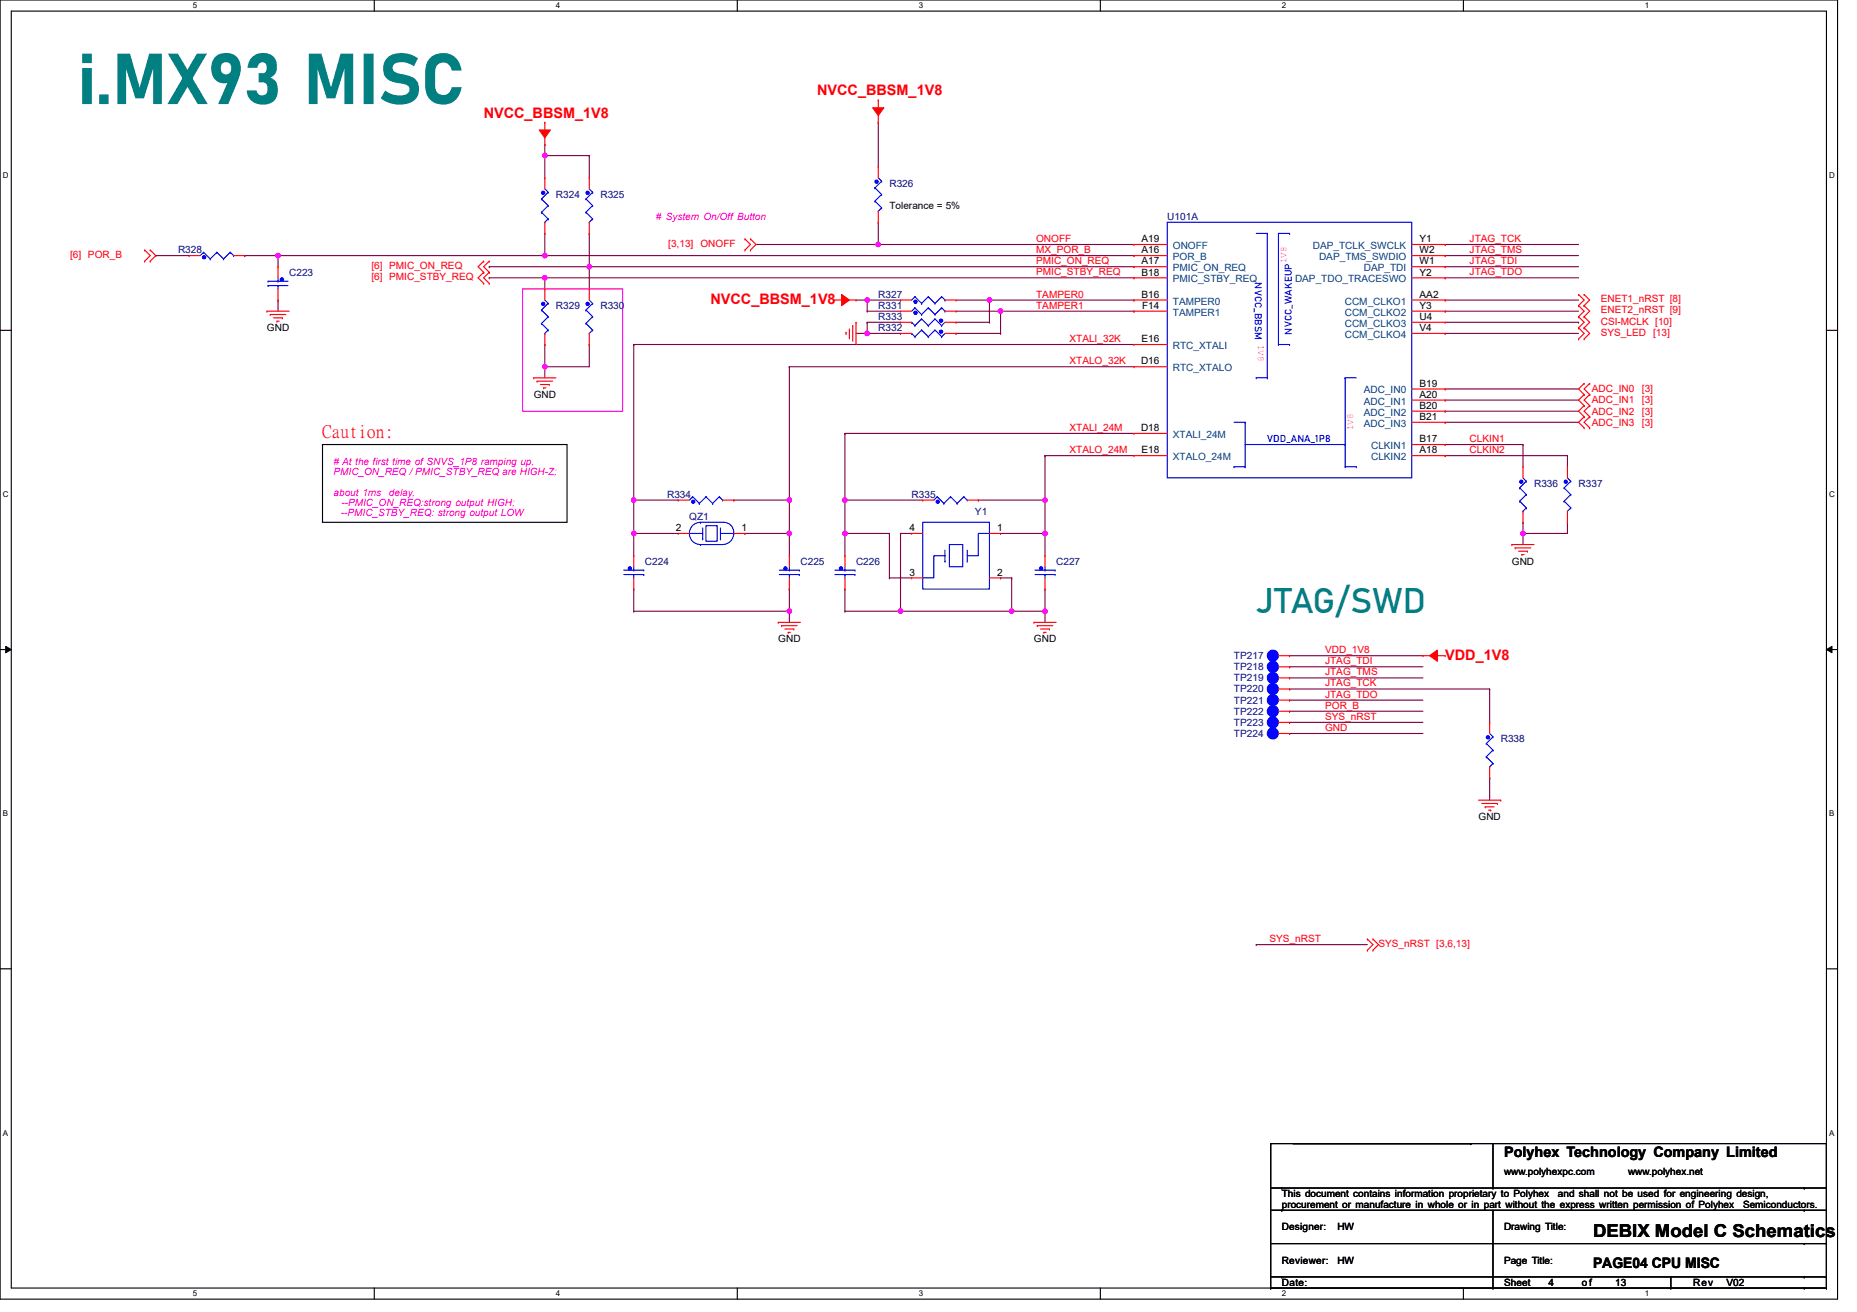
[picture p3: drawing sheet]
<svg xmlns="http://www.w3.org/2000/svg" width="297mm" height="210mm" viewBox="0 0 297 210" stroke-linecap="round" stroke-linejoin="round" font-family="sans-serif">
<path d="M0 0h293.9v207.8h-293.9zM1.8 1.8h290.4v204.3h-290.4z" fill="none" stroke="#000" stroke-width=".18"/>
<g fill="#fff">
<path d="M30.8 .2h.7v1.4h-.7z"/>
<path d="M30.8 206.2h.7v1.5h-.7z"/>
</g>
<path d="M59.9 0v1.8M59.9 206.1v1.7" fill="none" stroke="#000" stroke-width=".18"/>
<g fill="#fff">
<path d="M88.9 .2h.7v1.4h-.7z"/>
<path d="M88.9 206.2h.7v1.5h-.7z"/>
</g>
<path d="M117.9 0v1.8M117.9 206.1v1.7" fill="none" stroke="#000" stroke-width=".18"/>
<g fill="#fff">
<path d="M147 .2h.7v1.4h-.7z"/>
<path d="M147 206.2h.7v1.5h-.7z"/>
</g>
<path d="M176 0v1.8M176 206.1v1.7" fill="none" stroke="#000" stroke-width=".18"/>
<g fill="#fff">
<path d="M205 .2h.8v1.4h-.8z"/>
<path d="M205 206.2h.8v1.5h-.8z"/>
</g>
<path d="M234.1 0v1.8M234.1 206.1v1.7" fill="none" stroke="#000" stroke-width=".18"/>
<g fill="#fff">
<path d="M263.1 .2h.7v1.4h-.7z"/>
<path d="M263.1 206.2h.7v1.5h-.7z"/>
<path d="M.5 27.3h.9v1.4h-.9z"/>
<path d="M292.6 27.3h.9v1.4h-.9z"/>
<path d="M.5 78.4h.9v1.4h-.9z"/>
<path d="M292.6 78.4h.9v1.4h-.9z"/>
</g>
<path d="M0 52.9h1.8M292.2 52.9h1.7" fill="none" stroke="#000" stroke-width=".18"/>
<g fill="#fff">
<path d="M.5 129.5h.8v1.4h-.8z"/>
<path d="M292.6 129.5h.8v1.4h-.8z"/>
</g>
<path d="M0 103.9h1.8M292.2 103.9h1.7" fill="none" stroke="#000" stroke-width=".18"/>
<path d="M.9 103.4l.9 .5-.9 .5zM292.2 103.9l.8-.5v1z" fill="#000"/>
<path d="M.9 103.4l.9 .5-.9 .5zM292.2 103.9l.8-.5v1z" fill="none" stroke="#000" stroke-width=".16"/>
<g fill="#fff">
<path d="M.5 180.5h.8v1.5h-.8z"/>
<path d="M292.6 180.5h.8v1.5h-.8z"/>
</g>
<path d="M51.6 71.1h39.1v12.5h-39.1zM0 155h1.8M292.2 155h1.7" fill="none" stroke="#000" stroke-width=".18"/>
<path d="M83.6 46.2h16v19.6h-16z" fill="none" stroke="#f0f" stroke-width=".18"/>
<path d="M13.2 8.6h1.5v1.5h-1.5zM13.2 10.9h1.5v5.7h-1.5zM15.9 15.1h1.5v1.5h-1.5zM18.8 8.6h2l1.5 5.4 1.6-5.4h2v8h-1.4v-6.2l.1 .3-1.6 5h-1.3l-1.6-4.9 .1-.4v6.2h-1.4zM26.8 8.6h1.6l4.8 8h-1.6zM31.5 8.6h1.6l-4.7 8h-1.6zM34.4 9.1a2.41 2.41 0 0 1 2.8-.4 2.41 2.41 0 0 1 1.3 2.5l-.3 1.4-1.7 4h-1.6l1.8-4 .2 .2a1.87 1.87 0 0 1-2 .3 1.87 1.87 0 0 1-1.1-1.7v-.9a2.32 2.32 0 0 1 .6-1.4zM35.5 10.2a.97 .97 0 0 0-.1 1.2 .97 .97 0 0 0 1.2 .4 1 1 0 0 0 .4-1.2 1 1 0 0 0-1.1-.6zM40.4 9.1a2.44 2.44 0 0 1 3.7 .6 2.01 2.01 0 0 1-.9 2.7 1.75 1.75 0 0 1 1.2 2.1 2.17 2.17 0 0 1-2.7 2.2 2.31 2.31 0 0 1-2.2-2.2h1.5a.9 .9 0 0 0 1.1 .8 .9 .9 0 0 0 .7-1.2v-.2a.71 .71 0 0 0-.7-.7h-.7v-1.5h.7a.98 .98 0 0 0 .3-1.7 .83 .83 0 0 0-1.2 .9h-1.6l.1-.5a2.37 2.37 0 0 1 .7-1.3zM49.4 8.6h2l1.5 5.4 1.6-5.4h2v8h-1.4v-6.2l.1 .3-1.6 5h-1.3l-1.6-4.9 .1-.4v6.2h-1.4zM58.2 8.6h1.5v8h-1.5zM61.8 9.4a4 4 0 0 1 4.5-.4l.6 .3-.7 1.3a2.87 2.87 0 0 0-3.2-.3 .85 .85 0 0 0 .6 1.4l.5 .1a3.5 3.5 0 0 1 2.7 1.4 2.45 2.45 0 0 1-2.3 3.5 5 5 0 0 1-3.6-1l.7-1.2a3.5 3.5 0 0 0 3.5 .5 .86 .86 0 0 0 .4-1 .86 .86 0 0 0-1-.6h-.2a3.5 3.5 0 0 1-2.8-1.3 2.76 2.76 0 0 1 .3-2.7zM68.8 9.3a2.98 2.98 0 0 1 3.2-.6 2.98 2.98 0 0 1 1.8 2.6h-1.5a1.34 1.34 0 0 0-1.5-1.3 1.34 1.34 0 0 0-1.2 1.5v2.2a1.34 1.34 0 0 0 1.2 1.5 1.34 1.34 0 0 0 1.5-1.3h1.5a2.94 2.94 0 0 1-2.4 2.8 2.94 2.94 0 0 1-3.2-1.7l-.2-1.3v-2.7l.2-.8z" fill="#008080"/>
<path d="M140.5 19.6h.1M140.5 19.6v7.1M87.1 24.9h.1M87.1 24.9v3.5M94.3 24.9h.1M94.3 24.9v3.5" fill="none" stroke="#800040" stroke-width=".18"/>
<circle cx="87.1" cy="24.9" r=".35" fill="#f0f"/>
<circle cx="87.1" cy="24.9" r=".35" fill="none" stroke="#f0f" stroke-width=".18"/>
<g fill="none" stroke="#800040" stroke-width=".18">
<path d="M87.1 37.3h.1M87.1 37.3v3.6h94.3M94.3 37.3h.1M94.3 37.3v5.4M120.9 39.1h19.6M140.5 35.6h.1M140.5 39.1h.1M140.5 35.6v3.5M231.2 39.1h.1M231.2 39.1h21.3M24.9 40.9h.1M24.9 40.9h5.4"/>
<path d="M39.1 40.9h.1M39.1 40.9h5.4M181.4 40.9h.1"/>
</g>
<circle cx="87.1" cy="40.9" r=".35" fill="#f0f"/>
<circle cx="87.1" cy="40.9" r=".35" fill="none" stroke="#f0f" stroke-width=".18"/>
<path d="M78.3 42.7h.1M181.4 42.7h.1M181.4 42.7h-103.1M231.2 40.9h.1M231.2 40.9h21.3" fill="none" stroke="#800040" stroke-width=".18"/>
<circle cx="94.3" cy="42.7" r=".35" fill="#f0f"/>
<circle cx="94.3" cy="42.7" r=".35" fill="none" stroke="#f0f" stroke-width=".18"/>
<g fill="none" stroke="#800040" stroke-width=".18">
<path d="M44.5 48h.1M44.5 40.9h.1M44.5 40.9v1.8M44.5 48v1.8M44.5 40.9h42.6M78.3 44.4h.1M78.3 44.4h8.8M101.4 55.1h80M101.4 55.1h.1M126.3 58.7h55.1M126.3 58.7h.1M152.9 48h5.4"/>
<path d="M152.9 49.8h7.1M158.3 48h.1M160 49.8h.1M231.2 42.7h.1M231.2 44.4h.1M231.2 48h.1M231.2 49.8h.1M231.2 53.3h.1M231.2 42.7h21.3M231.2 44.5h21.3M231.2 48h21.3M231.2 49.8h21.3"/>
<path d="M231.2 51.6h21.3M231.2 53.3h21.3M252.5 51.6h.1M135.2 69.3h46.2M135.2 69.3h.1M167.2 72.9h14.2M167.2 72.9h.1M231.2 71.1h12.4M231.2 62.2h.1M231.2 64h.1M231.2 65.8h.1M231.2 67.6h.1"/>
<path d="M231.2 71.1h.1M231.2 72.9h.1M231.2 72.9h19.5M231.2 62.2h21.3M231.2 64h21.3M231.2 65.8h21.3M231.2 67.6h21.3"/>
</g>
<circle cx="44.5" cy="40.9" r=".35" fill="#f0f"/>
<circle cx="44.5" cy="40.9" r=".35" fill="none" stroke="#f0f" stroke-width=".18"/>
<path d="M243.6 85.3h7.1M243.6 85.3h.1M243.6 83.6h.1M243.6 83.6v1.7" fill="none" stroke="#800040" stroke-width=".18"/>
<circle cx="243.6" cy="85.3" r=".35" fill="#f0f"/>
<circle cx="243.6" cy="85.3" r=".35" fill="none" stroke="#f0f" stroke-width=".18"/>
<path d="M87.1 24.9h.1M87.1 24.9h7.2M140.5 39.1h40.9M140.5 39.1h.1M243.6 71.1h.1M243.6 71.1v3.6M250.7 72.9h.1M250.7 72.9v1.8M243.6 85.3h.1M243.6 85.3v1.8M250.7 83.6h.1M250.7 83.6v1.7" fill="none" stroke="#800040" stroke-width=".18"/>
<circle cx="140.5" cy="39.1" r=".35" fill="#f0f"/>
<circle cx="140.5" cy="39.1" r=".35" fill="none" stroke="#f0f" stroke-width=".18"/>
<path d="M87.1 23.1h.1M87.1 23.1v1.8M87.1 44.4h.1M87.1 55.1h.1M87.1 58.7h.1M87.1 44.4v1.8M87.1 55.1v3.6M87.1 58.7h7.2M94.3 42.7h.1M94.3 42.7v3.5" fill="none" stroke="#800040" stroke-width=".18"/>
<circle cx="87.1" cy="58.7" r=".35" fill="#f0f"/>
<circle cx="87.1" cy="58.7" r=".35" fill="none" stroke="#f0f" stroke-width=".18"/>
<g fill="none" stroke="#800040" stroke-width=".18">
<path d="M87.1 58.7h.1M87.1 58.7v1.8M94.3 55.1h.1M94.3 55.1v3.6M135.2 69.3h.1M135.2 69.3v10.7M206.3 106.7h21.3M206.3 108.5h21.3M206.3 112h21.3M206.3 106.7h.1M206.3 108.5h.1M206.3 110.2h.1"/>
<path d="M206.3 112h.1M206.3 110.2h32M238.3 110.2h.1M238.3 110.2v5.4M238.3 124.5h.1M238.3 124.5v3.5"/>
</g>
<circle cx="135.1" cy="80" r=".35" fill="#f0f"/>
<circle cx="135.1" cy="80" r=".35" fill="none" stroke="#f0f" stroke-width=".18"/>
<path d="M167.2 72.9h.1M167.2 72.9v7.1" fill="none" stroke="#800040" stroke-width=".18"/>
<circle cx="167.2" cy="80" r=".35" fill="#f0f"/>
<circle cx="167.2" cy="80" r=".35" fill="none" stroke="#f0f" stroke-width=".18"/>
<path d="M142.3 92.5h3.5M142.3 92.5h.1M160 85.3h7.2M160 85.3h.1" fill="none" stroke="#800040" stroke-width=".18"/>
<circle cx="167.2" cy="85.3" r=".35" fill="#f0f"/>
<circle cx="167.2" cy="85.3" r=".35" fill="none" stroke="#f0f" stroke-width=".18"/>
<path d="M135.2 85.3h7.1M135.2 85.3h.1M144 85.3h1.8M144 85.3h.1M144 85.3v12.5M160 92.5h.1M160 92.5h1.8" fill="none" stroke="#800040" stroke-width=".18"/>
<circle cx="135.1" cy="85.3" r=".35" fill="#f0f"/>
<circle cx="135.1" cy="85.3" r=".35" fill="none" stroke="#f0f" stroke-width=".18"/>
<path d="M135.2 85.3h.1M135.2 85.3v3.6M142.3 85.3h.1M142.3 85.3v7.2M144 97.8h.1M144 97.8h17.8M167.2 85.3h.1M167.2 85.3v3.6" fill="none" stroke="#800040" stroke-width=".18"/>
<circle cx="161.8" cy="97.8" r=".35" fill="#f0f"/>
<circle cx="161.8" cy="97.8" r=".35" fill="none" stroke="#f0f" stroke-width=".18"/>
<circle cx="144" cy="97.8" r=".35" fill="#f0f"/>
<circle cx="144" cy="97.8" r=".35" fill="none" stroke="#f0f" stroke-width=".18"/>
<g fill="none" stroke="#800040" stroke-width=".18">
<path d="M135.2 80h12.4M135.2 97.8h8.8M135.2 97.8h.1M135.2 80h.1M135.2 94.2h.1M135.2 80v5.3M135.2 94.2v3.6M156.5 80h10.7M156.5 80h.1M161.8 97.8h.1M167.2 94.2h.1M167.2 80h.1"/>
<path d="M167.2 80v5.3M167.2 94.2v3.6h-5.4"/>
</g>
<circle cx="167.2" cy="97.8" r=".35" fill="#f0f"/>
<circle cx="167.2" cy="97.8" r=".35" fill="none" stroke="#f0f" stroke-width=".18"/>
<path d="M101.4 55.1h.1M101.4 55.1v24.9M161.8 92.5h.1M161.8 92.5v5.3M167.2 97.8h.1M167.2 97.8v1.8" fill="none" stroke="#800040" stroke-width=".18"/>
<circle cx="101.4" cy="80" r=".35" fill="#f0f"/>
<circle cx="101.4" cy="80" r=".35" fill="none" stroke="#f0f" stroke-width=".18"/>
<path d="M126.3 58.7h.1M126.3 58.7v21.3" fill="none" stroke="#800040" stroke-width=".18"/>
<circle cx="126.3" cy="80" r=".35" fill="#f0f"/>
<circle cx="126.3" cy="80" r=".35" fill="none" stroke="#f0f" stroke-width=".18"/>
<path d="M101.4 80h.1M101.4 80v5.3" fill="none" stroke="#800040" stroke-width=".18"/>
<circle cx="101.4" cy="85.3" r=".35" fill="#f0f"/>
<circle cx="101.4" cy="85.3" r=".35" fill="none" stroke="#f0f" stroke-width=".18"/>
<path d="M101.4 80h.1M101.4 80h7.1M117.4 80h8.9M117.4 80h.1M126.3 80h.1M126.3 80v5.3" fill="none" stroke="#800040" stroke-width=".18"/>
<circle cx="126.3" cy="85.3" r=".35" fill="#f0f"/>
<circle cx="126.3" cy="85.3" r=".35" fill="none" stroke="#f0f" stroke-width=".18"/>
<path d="M101.4 85.3h.1M101.4 94.2h.1M101.4 97.8h.1M101.4 85.3v3.6M101.4 94.2v3.6M101.4 85.3h7.1M119.2 85.3h.1M119.2 85.3h7.1M126.3 85.3h.1M126.3 94.2h.1M126.3 85.3v3.6M126.3 94.2v3.6h-24.9" fill="none" stroke="#800040" stroke-width=".18"/>
<circle cx="126.3" cy="97.8" r=".35" fill="#f0f"/>
<circle cx="126.3" cy="97.8" r=".35" fill="none" stroke="#f0f" stroke-width=".18"/>
<path d="M87.1 44.4h94.3M181.4 44.4h.1M126.3 97.8h.1M126.3 97.8v1.8" fill="none" stroke="#800040" stroke-width=".18"/>
<circle cx="87.1" cy="44.4" r=".35" fill="#f0f"/>
<circle cx="87.1" cy="44.4" r=".35" fill="none" stroke="#f0f" stroke-width=".18"/>
<path d="M136.9 48h1.8M138.7 48h.1M138.7 49.8h.1M138.7 48v1.8M138.7 49.8h5.3" fill="none" stroke="#800040" stroke-width=".18"/>
<circle cx="138.7" cy="48" r=".35" fill="#f0f"/>
<circle cx="138.7" cy="48" r=".35" fill="none" stroke="#f0f" stroke-width=".18"/>
<path d="M136.9 53.3h1.8M138.7 53.3h.1M138.7 48h5.3M144 48h.1" fill="none" stroke="#800040" stroke-width=".18"/>
<circle cx="138.7" cy="53.3" r=".35" fill="#f0f"/>
<circle cx="138.7" cy="53.3" r=".35" fill="none" stroke="#f0f" stroke-width=".18"/>
<path d="M138.7 51.6h.1M138.7 53.3h.1M138.7 51.6v1.7M138.7 51.6h5.3M138.7 53.3h5.3M144 53.3h.1M152.9 51.6h5.4M158.3 48h23.1M158.3 51.6h.1M158.3 48h.1M158.3 48v3.6M181.4 48h.1" fill="none" stroke="#800040" stroke-width=".18"/>
<circle cx="158.3" cy="48" r=".35" fill="#f0f"/>
<circle cx="158.3" cy="48" r=".35" fill="none" stroke="#f0f" stroke-width=".18"/>
<path d="M152.9 53.3h.1M152.9 53.3h7.1M160 53.3h.1M181.4 49.8h.1M181.4 49.8h-21.4v3.5" fill="none" stroke="#800040" stroke-width=".18"/>
<circle cx="160" cy="49.8" r=".35" fill="#f0f"/>
<circle cx="160" cy="49.8" r=".35" fill="none" stroke="#f0f" stroke-width=".18"/>
<path d="M206.3 113.8h21.3M206.3 115.6h21.3M206.3 117.3h21.3M206.3 104.9h21.3M206.3 113.8h.1M206.3 115.6h.1M206.3 117.3h.1M206.3 104.9h.1M200.9 151.1h.1M200.9 151.1h17.8" fill="none" stroke="#800040" stroke-width=".18"/>
<path d="M140.5 19.6h.1M140.5 18.3v1.3" fill="none" stroke="#f00" stroke-width=".18"/>
<path d="M139.6 17.2h1.8l-.9 1.3z" fill-rule="evenodd" fill="#f00"/>
<g fill="none" stroke="#f00" stroke-width=".18">
<path d="M139.6 17.2h1.8l-.9 1.3zM140.5 16h.1M140.5 16v2M87.1 23.1h.1M87.1 21.9v1.2M42.7 49.8h.1M42.7 49.8h3.6M43.2 50.3h.1M43.2 50.3h2.5M43.8 50.9h1.4M44.3 51.4h.1M44.3 51.4h.4"/>
<path d="M45.2 50.9h.1M241.8 87.1h.1M241.8 87.1h3.6M242.4 87.7h2.5M242.4 87.7h.1M242.9 88.2h1.4M243.4 88.7h.1M243.4 88.7h.4M244.3 88.2h.1"/>
</g>
<path d="M86.3 20.8h1.7l-.9 1.2z" fill-rule="evenodd" fill="#f00"/>
<g fill="none" stroke="#f00" stroke-width=".18">
<path d="M87.1 19.6h.1M87.1 19.6v1.9M86.3 20.8h1.7l-.9 1.2zM135.3 53.2h.1M135.3 53.2v.3M135.7 48h1.2M135.9 54.1h.1M135.9 52.6v1.5M136.4 52.1h.1M136.4 52.1v2.5M136.9 51.6h.1M136.9 48h.1"/>
<path d="M136.9 51.6v3.5M85.4 60.5h.1M85.4 60.5h3.5M85.9 61h.1M85.9 61h2.5M86.4 61.5h1.5M87 62.1h.1M87 62.1h.3M87.9 61.5h.1M124.5 99.6h.1M124.5 99.6h3.5M165.4 99.6h.1"/>
<path d="M165.4 99.6h3.5M125 100.1h.1M125 100.1h2.5M125.6 100.6h1.4M126.1 101.2h.1M126.1 101.2h.3M127 100.6h.1M165.9 100.1h.1M165.9 100.1h2.5M166.4 100.6h1.5M167 101.2h.1M167 101.2h.3"/>
<path d="M167.9 100.6h.1M236.5 128h3.6M237 128.5h2.5M237.6 129.1h.1M237.6 129.1h1.4M238.1 129.6h.4M238.5 129.6h.1M239.5 128.5h.1M240.1 128h.1"/>
</g>
<path d="M134.6 47.1l1.3 .9-1.3 .9z" fill-rule="evenodd" fill="#f00"/>
<path d="M133.4 48h1.9M133.4 48h.1M134.6 47.1l1.3 .9-1.3 .9zM227.6 104.9h.1M227.6 104.9h1.3" fill="none" stroke="#f00" stroke-width=".18"/>
<path d="M228.7 104.9l1.2-.9v1.8z" fill-rule="evenodd" fill="#f00"/>
<g fill="none" stroke="#f00" stroke-width=".18">
<path d="M119.2 38.2l.8 .9-.8 .9M119.2 38.2h.1M120 38.2h.1M120 38.2l.9 .9-.9 .9M23.1 41.8h.1M23.1 40h.1M23.1 40l.9 .9-.9 .9M24 40h.1M24 41.8h.1M24 40l.9 .9-.9 .9M77.4 41.8h.1M77.4 43.6h.1"/>
<path d="M77.4 45.3h.1M77.4 41.8l-.9 .9 .9 .9M77.4 43.6l-.9 .8 .9 .9M78.3 41.8h.1M78.3 43.6h.1M78.3 45.3h.1M78.3 41.8l-.9 .9 .9 .9M78.3 43.6l-.9 .8 .9 .9M119.2 40h.1M120 40h.1M252.5 50.7l.9 .9-.9 .9M252.5 47.1l.9 .9-.9 .9"/>
<path d="M252.5 48.9l.9 .9-.9 .9M252.5 52.5l.9 .8-.9 .9M252.5 52.5h.1M252.5 50.7h.1M252.5 48.9h.1M252.5 47.1h.1M252.5 54.2h.1M253.4 50.7l.9 .9-.9 .9M253.4 47.1l.9 .9-.9 .9M253.4 48.9l.9 .9-.9 .9M253.4 52.5l.9 .8-.9 .9M253.4 52.5h.1"/>
<path d="M253.4 50.7h.1M253.4 48.9h.1M253.4 47.1h.1M253.4 54.2h.1M253.4 61.3h.1M253.4 63.1h.1M253.4 64.9h.1M253.4 66.7h.1M253.4 68.5h.1M253.4 61.3l-.9 .9 .9 .9M253.4 63.1l-.9 .9 .9 .9M253.4 64.9l-.9 .9 .9 .9"/>
<path d="M253.4 66.7l-.9 .9 .9 .9M254.3 63.1h.1M254.3 61.3h.1M254.3 64.9h.1M254.3 66.7h.1M254.3 68.5h.1M254.3 61.3l-.9 .9 .9 .9M254.3 63.1l-.9 .9 .9 .9M254.3 64.9l-.9 .9 .9 .9M254.3 66.7l-.9 .9 .9 .9M228.7 104.9l1.2-.9v1.8zM229.2 104.9h2"/>
<path d="M231.2 104.9h.1M218.7 150.2l.9 .9-.9 .9M218.7 152h.1M218.7 150.2h.1M219.6 152h.1M219.6 150.2h.1M219.6 150.2l.9 .9-.9 .9"/>
</g>
<g fill="none" stroke="#000" stroke-width=".18">
<path d="M203.3 190.1h88.9M203.3 193.6h88.9M203.3 183h.1M203.3 183v23.1M203.3 183h88.9M205 193.6h.1M205 190.1h.1M235.3 183h.1M238.8 190.1h.1M238.8 183v7.1M238.8 193.6v12.5M288.6 190.1h.1"/>
<path d="M288.6 193.6h.1M288.6 199h.1M292.2 183h.1M292.2 190.1h.1M292.2 193.6h.1M292.2 199h.1M292.2 183v23.1M292.2 199h-88.9M203.3 204.3h88.9M203.3 206.1h.1M205 204.3h.1M238.8 206.1h.1"/>
<path d="M267.3 206.1h.1M267.3 204.3v1.8M288.6 204.3h.1M288.6 206.1h.1M292.2 204.3h.1M292.2 206.1h.1M292.2 206.1h-88.9"/>
</g>
<circle cx="203.6" cy="106.7" r=".89" fill="#00f"/>
<g fill="none" stroke="#00f" stroke-width=".18">
<path d="M42.9 45.7h.1M42.9 45h.1M42.9 45.7h3.2M42.9 45h3.2M44.5 45.7h.1M44.5 45.7v.5"/>
<circle cx="203.6" cy="106.7" r=".89"/>
</g>
<path d="M204.5 106.7h1.8M206.3 106.7h.1" fill="none" stroke="#f00" stroke-width=".18"/>
<circle cx="45.1" cy="44.7" r=".26" fill="#00f"/>
<g fill="none" stroke="#00f" stroke-width=".18">
<path d="M44.5 45h.1M44.5 44.4v.6M86.6 49.6h.1M86.6 51.7h.1M86.6 49.6l1.1 1.1M86.6 51.7l1.1 1.1M87.1 53.3h.1M87.1 48l.6 .5M87.7 48.5h.1M87.7 50.7h.1M87.7 52.8h.1M87.7 48.5l-1.1 1.1"/>
<path d="M87.7 50.7l-1.1 1M87.7 52.8l-.6 .5"/>
<circle cx="45.1" cy="44.7" r=".26"/>
</g>
<path d="M44.5 42.7h.1M44.5 48h.1M44.5 42.7v1.7M44.5 46.2v1.8" fill="none" stroke="#f00" stroke-width=".18"/>
<circle cx="86.9" cy="48.6" r=".26" fill="#00f"/>
<circle cx="86.9" cy="48.6" r=".26" fill="none" stroke="#00f" stroke-width=".18"/>
<path d="M87.1 46.2h.1M87.1 55.1h.1M87.1 46.2v1.8M87.1 53.3v1.8" fill="none" stroke="#f00" stroke-width=".18"/>
<circle cx="203.6" cy="108.5" r=".89" fill="#00f"/>
<g fill="none" stroke="#00f" stroke-width=".18">
<path d="M32.6 40.4h.1M32.6 40.4l-.6 .5M32.6 40.4l1 1M33.6 41.4h.1M34.7 40.4h.1M34.7 40.4l-1.1 1M34.7 40.4l1.1 1M35.8 41.4h.1M36.8 40.4h.1M36.8 40.4l-1 1M36.8 40.4l.6 .5M37.4 40.9h.1"/>
<circle cx="203.6" cy="108.5" r=".89"/>
</g>
<path d="M204.5 108.5h1.8M206.3 108.5h.1" fill="none" stroke="#f00" stroke-width=".18"/>
<circle cx="32.6" cy="41.2" r=".26" fill="#00f"/>
<g fill="none" stroke="#00f" stroke-width=".18">
<path d="M110.8 79.5h.1M110.8 79.5l-.5 .5M110.8 79.5l1.1 1M112.9 79.5h.1M112.9 79.5l-1 1M112.9 79.5l1.1 1M115.1 79.5l.5 .5M115.1 79.5h.1M115.1 79.5l-1.1 1M111.9 80.5h.1M114 80.5h.1M115.6 80h.1"/>
<circle cx="32.6" cy="41.2" r=".26"/>
</g>
<path d="M30.3 40.9h.1M30.3 40.9h1.7M37.4 40.9h1.7M39.1 40.9h.1" fill="none" stroke="#f00" stroke-width=".18"/>
<circle cx="110.9" cy="80.3" r=".26" fill="#00f"/>
<g fill="none" stroke="#00f" stroke-width=".18">
<path d="M140 30l1 1.1M140 32.2l1 1M140 30h.1M140 32.2h.1M140.5 28.4l.5 .6M140.5 33.8h.1M141 29h.1M141 31.1h.1M141 33.2h.1M141 29l-1 1M141 31.1l-1 1.1M141 33.2l-.5 .6"/>
<circle cx="110.9" cy="80.3" r=".26"/>
</g>
<path d="M108.5 80h.1M108.5 80h1.8M115.6 80h1.8M117.4 80h.1" fill="none" stroke="#f00" stroke-width=".18"/>
<circle cx="140.2" cy="29.1" r=".26" fill="#00f"/>
<g fill="none" stroke="#00f" stroke-width=".18">
<path d="M133.6 91.9h3.2M133.6 91.2h3.2M135.2 91.9h.1M135.2 91.9v.6M136.8 91.9h.1M136.8 91.2h.1"/>
<circle cx="140.2" cy="29.1" r=".26"/>
</g>
<path d="M140.5 26.7h.1M140.5 35.6h.1M140.5 26.7v1.7M140.5 33.8v1.8" fill="none" stroke="#f00" stroke-width=".18"/>
<circle cx="134.5" cy="90.9" r=".26" fill="#00f"/>
<g fill="none" stroke="#00f" stroke-width=".18">
<path d="M145.8 51.6h.1M145.8 51.6l.6 .5M146.4 52.1h.1M147.4 51h.1M147.4 51l-1 1.1M147.4 51l1.1 1.1M148.5 52.1h.1M149.6 51l1 1.1M149.6 51h.1M149.6 51l-1.1 1.1M150.6 52.1h.1M151.2 51.6l-.6 .5"/>
<path d="M135.2 91.2h.1M135.2 90.7v.5"/>
<circle cx="134.5" cy="90.9" r=".26"/>
</g>
<path d="M135.2 88.9h.1M135.2 94.2h.1M135.2 88.9v1.8M135.2 92.5v1.7" fill="none" stroke="#f00" stroke-width=".18"/>
<circle cx="150.5" cy="51.3" r=".26" fill="#00f"/>
<circle cx="150.5" cy="51.3" r=".26" fill="none" stroke="#00f" stroke-width=".18"/>
<path d="M144 51.6h1.8M144 51.6h.1M151.2 51.6h1.7M152.9 51.6h.1" fill="none" stroke="#f00" stroke-width=".18"/>
<circle cx="203.6" cy="110.2" r=".89" fill="#00f"/>
<g fill="none" stroke="#00f" stroke-width=".18">
<path d="M86.6 31.8h.1M86.6 34h.1M86.6 31.8l1.1 1.1M86.6 34l1.1 1M87.1 35.6h.1M87.1 30.2l.6 .6M87.7 30.8h.1M87.7 32.9h.1M87.7 35h.1M87.7 30.8l-1.1 1M87.7 32.9l-1.1 1.1M87.7 35l-.6 .6"/>
<circle cx="203.6" cy="110.2" r=".89"/>
</g>
<path d="M204.5 110.2h1.8M206.3 110.2h.1" fill="none" stroke="#f00" stroke-width=".18"/>
<circle cx="86.9" cy="30.8" r=".26" fill="#00f"/>
<g fill="none" stroke="#00f" stroke-width=".18">
<path d="M165.6 91.9h3.2M165.6 91.2h3.2M167.2 91.9h.1M167.2 91.9v.6M168.8 91.9h.1M168.8 91.2h.1"/>
<circle cx="86.9" cy="30.8" r=".26"/>
</g>
<path d="M87.1 28.4h.1M87.1 37.3h.1M87.1 28.4v1.8M87.1 35.6v1.7" fill="none" stroke="#f00" stroke-width=".18"/>
<circle cx="166.5" cy="90.9" r=".26" fill="#00f"/>
<g fill="none" stroke="#00f" stroke-width=".18">
<path d="M93.7 49.6h.1M93.7 51.7h.1M93.7 49.6l1.1 1.1M93.7 51.7l1.1 1.1M94.3 53.3h.1M94.3 48l.5 .5M94.8 48.5h.1M94.8 50.7h.1M94.8 52.8h.1M94.8 48.5l-1.1 1.1M94.8 50.7l-1.1 1M94.8 52.8l-.5 .5"/>
<path d="M167.2 91.2h.1M167.2 90.7v.5"/>
<circle cx="166.5" cy="90.9" r=".26"/>
</g>
<path d="M167.2 88.9h.1M167.2 94.2h.1M167.2 88.9v1.8M167.2 92.5v1.7" fill="none" stroke="#f00" stroke-width=".18"/>
<circle cx="94" cy="48.6" r=".26" fill="#00f"/>
<circle cx="94" cy="48.6" r=".26" fill="none" stroke="#00f" stroke-width=".18"/>
<path d="M94.3 46.2h.1M94.3 55.1h.1M94.3 46.2v1.8M94.3 53.3v1.8" fill="none" stroke="#f00" stroke-width=".18"/>
<circle cx="203.6" cy="112" r=".89" fill="#00f"/>
<g fill="none" stroke="#00f" stroke-width=".18">
<path d="M93.7 31.8h.1M93.7 34h.1M93.7 31.8l1.1 1.1M93.7 34l1.1 1M94.3 35.6h.1M94.3 30.2l.5 .6M94.8 30.8h.1M94.8 32.9h.1M94.8 35h.1M94.8 30.8l-1.1 1M94.8 32.9l-1.1 1.1M94.8 35l-.5 .6"/>
<circle cx="203.6" cy="112" r=".89"/>
</g>
<path d="M204.5 112h1.8M206.3 112h.1" fill="none" stroke="#f00" stroke-width=".18"/>
<circle cx="94" cy="30.8" r=".26" fill="#00f"/>
<g fill="none" stroke="#00f" stroke-width=".18">
<path d="M145.8 53.3h.1M145.8 53.3l.6 .6M146.4 53.9h.1M147.4 52.8h.1M147.4 52.8l-1 1.1M147.4 52.8l1.1 1.1M148.5 53.9h.1M149.6 52.8l1 1.1M149.6 52.8h.1M149.6 52.8l-1.1 1.1M150.6 53.9h.1M151.2 53.3l-.6 .6"/>
<circle cx="94" cy="30.8" r=".26"/>
</g>
<path d="M94.3 28.4h.1M94.3 37.3h.1M94.3 28.4v1.8M94.3 35.6v1.7" fill="none" stroke="#f00" stroke-width=".18"/>
<circle cx="150.5" cy="53.1" r=".26" fill="#00f"/>
<circle cx="150.5" cy="53.1" r=".26" fill="none" stroke="#00f" stroke-width=".18"/>
<path d="M144 53.3h1.8M144 53.3h.1M151.2 53.3h1.7M152.9 53.3h.1" fill="none" stroke="#f00" stroke-width=".18"/>
<circle cx="203.6" cy="104.9" r=".89" fill="#00f"/>
<g fill="none" stroke="#00f" stroke-width=".18">
<path d="M149.9 79.5h.1M149.9 79.5l-.5 .5M149.9 79.5l1.1 1M152 79.5l1.1 1M152 79.5h.1M152 79.5l-1 1M154.2 79.5l.5 .5M154.2 79.5h.1M154.2 79.5l-1.1 1M151 80.5h.1M153.1 80.5h.1M154.7 80h.1"/>
<circle cx="203.6" cy="104.9" r=".89"/>
</g>
<path d="M204.5 104.9h1.8M206.3 104.9h.1" fill="none" stroke="#f00" stroke-width=".18"/>
<circle cx="150" cy="80.3" r=".26" fill="#00f"/>
<g fill="none" stroke="#00f" stroke-width=".18">
<path d="M186.7 35.6h39.1v40.9h-39.1zM200.9 37.3h1.8M202.7 37.3h.1M202.7 37.3v23.2M206.3 37.3h.1M206.3 37.3h-1.8v17.8M204.5 55.1h1.8M204.5 55.1h.1M206.3 55.1h.1M197.4 74.7h.1M197.4 67.6h1.8M197.4 74.7h1.8"/>
<path d="M199.2 71.1h16M199.2 67.6h.1M199.2 74.7h.1M199.2 67.6v7.1M200.9 60.5h1.8M200.9 60.5h.1M202.7 60.5h.1M215.2 71.1h.1M215.2 74.7h.1M215.2 60.5h.1M215.2 60.5v14.2M215.2 60.5h1.7"/>
<path d="M215.2 74.7h1.7M216.9 74.7h.1M110.3 85.3a1.77 1.77 0 0 0 1.8 1.8h-.1M110.3 85.3h2.1M112 83.6h.1M112 87.1h.1M112 83.6h.1a1.77 1.77 0 0 0-1.8 1.8v-.1M112 83.6h3.8a1.59 1.59 0 0 1 1.6 1.7M112 87.1h3.6M112.4 86.2h.1M112.4 85.3h.1M112.4 84.5v1.7"/>
<path d="M112.9 84.1h1.8v2.5h-1.8zM115.2 86.2h.1M115.2 84.5v1.7M115.2 85.3h2.2M117.4 85.3a1.78 1.78 0 0 1-1.8 1.8M117.4 85.3h.1"/>
<circle cx="150" cy="80.3" r=".26"/>
</g>
<g fill="none" stroke="#f00" stroke-width=".18">
<path d="M181.4 39.1h.1M181.4 39.1h5.3M225.8 39.1h5.4M231.2 39.1h.1M181.4 42.7h.1M181.4 44.4h.1M181.4 40.9h.1M181.4 58.7h.1M181.4 55.1h.1M181.4 48h.1M181.4 49.8h.1M181.4 42.7h5.3"/>
<path d="M181.4 44.5h5.3M181.4 40.9h5.3M181.4 58.7h5.3M181.4 55.1h5.3M181.4 48h5.3M181.4 49.8h5.3M225.8 42.7h5.4M225.8 44.4h5.4M225.8 40.9h5.4M225.8 48h5.4M225.8 49.8h5.4M225.8 51.6h5.4"/>
<path d="M225.8 53.3h5.4M231.2 42.7h.1M231.2 44.4h.1M231.2 40.9h.1M231.2 48h.1M231.2 49.8h.1M231.2 51.6h.1M231.2 53.3h.1M181.4 69.3h.1M181.4 72.9h.1M181.4 72.9h5.3M181.4 69.3h5.3"/>
<path d="M225.8 71.1h5.4M225.8 72.9h5.4M225.8 62.2h5.4M225.8 64h5.4M225.8 67.6h5.4M225.8 65.8h5.4M231.2 71.1h.1M231.2 72.9h.1M231.2 62.2h.1M231.2 64h.1M231.2 67.6h.1M231.2 65.8h.1"/>
<path d="M108.5 85.3h.1M108.5 85.3h1.8M117.4 85.3h1.8M119.2 85.3h.1M147.6 80h.1M147.6 80h1.8M154.7 80h1.8M156.5 80h.1"/>
</g>
<circle cx="203.6" cy="113.8" r=".89" fill="#00f"/>
<g fill="none" stroke="#00f" stroke-width=".18">
<path d="M243.1 78.1l1 1M243.1 78.1h.1M243.6 76.5l.5 .5M244.1 77h.1M244.1 79.1h.1M244.1 77l-1 1.1M244.1 79.1l-1 1.1M243.1 80.2l1 1.1M243.1 80.2h.1M243.6 81.8h.1M244.1 81.3h.1M244.1 81.3l-.5 .5"/>
<circle cx="203.6" cy="113.8" r=".89"/>
</g>
<path d="M204.5 113.8h1.8M206.3 113.8h.1" fill="none" stroke="#f00" stroke-width=".18"/>
<circle cx="243.3" cy="77.1" r=".26" fill="#00f"/>
<circle cx="243.3" cy="77.1" r=".26" fill="none" stroke="#00f" stroke-width=".18"/>
<path d="M243.6 74.7h.1M243.6 74.7v1.8M243.6 83.6h.1M243.6 81.8v1.8" fill="none" stroke="#f00" stroke-width=".18"/>
<circle cx="203.6" cy="115.6" r=".89" fill="#00f"/>
<g fill="none" stroke="#00f" stroke-width=".18">
<path d="M99.8 91.9h3.2M99.8 91.2h3.2M101.4 91.9h.1M101.4 91.9v.6M103 91.9h.1M103 91.2h.1"/>
<circle cx="203.6" cy="115.6" r=".89"/>
</g>
<path d="M204.5 115.6h1.8M206.3 115.6h.1" fill="none" stroke="#f00" stroke-width=".18"/>
<circle cx="100.7" cy="90.9" r=".26" fill="#00f"/>
<g fill="none" stroke="#00f" stroke-width=".18">
<path d="M250.2 78.1l1.1 1M250.2 78.1h.1M250.7 76.5l.6 .5M251.3 77h.1M251.3 79.1h.1M251.3 77l-1.1 1.1M251.3 79.1l-1.1 1.1M101.4 91.2h.1M101.4 90.7v.5M250.2 80.2l1.1 1.1M250.2 80.2h.1M250.7 81.8h.1"/>
<path d="M251.3 81.3h.1M251.3 81.3l-.6 .5"/>
<circle cx="100.7" cy="90.9" r=".26"/>
</g>
<path d="M101.4 88.9h.1M101.4 94.2h.1M101.4 88.9v1.8M101.4 92.5v1.7" fill="none" stroke="#f00" stroke-width=".18"/>
<circle cx="250.5" cy="77.1" r=".26" fill="#00f"/>
<g fill="none" stroke="#00f" stroke-width=".18">
<path d="M237.7 118.9h.1M237.7 118.9l1.1 1.1M238.3 117.3l.5 .6M238.8 117.9h.1M238.8 117.9l-1.1 1M237.7 121.1h.1M237.7 121.1l1.1 1M238.3 122.7h.1M238.8 120h.1M238.8 122.1h.1M238.8 120l-1.1 1.1M238.8 122.1l-.5 .6"/>
<circle cx="250.5" cy="77.1" r=".26"/>
</g>
<path d="M250.7 74.7h.1M250.7 74.7v1.8M250.7 83.6h.1M250.7 81.8v1.8" fill="none" stroke="#f00" stroke-width=".18"/>
<circle cx="238" cy="118" r=".26" fill="#00f"/>
<circle cx="238" cy="118" r=".26" fill="none" stroke="#00f" stroke-width=".18"/>
<path d="M238.3 115.6h.1M238.3 115.6v1.7M238.3 124.5h.1M238.3 122.7v1.8" fill="none" stroke="#f00" stroke-width=".18"/>
<circle cx="203.6" cy="117.3" r=".89" fill="#00f"/>
<g fill="none" stroke="#00f" stroke-width=".18">
<path d="M146.4 47.5l1 1M146.4 47.5h.1M146.4 47.5l-.6 .5M147.4 48.5h.1M148.5 47.5h.1M148.5 47.5l-1.1 1M148.5 47.5l1.1 1M149.6 48.5h.1M150.6 47.5h.1M150.6 47.5l-1 1M150.6 47.5l.6 .5M151.2 48h.1"/>
<circle cx="203.6" cy="117.3" r=".89"/>
</g>
<path d="M204.5 117.3h1.8M206.3 117.3h.1" fill="none" stroke="#f00" stroke-width=".18"/>
<circle cx="146.4" cy="48.3" r=".26" fill="#00f"/>
<g fill="none" stroke="#00f" stroke-width=".18">
<path d="M124.7 91.9h3.2M124.7 91.2h3.2M126.3 91.9h.1M126.3 91.9v.6M127.9 91.9h.1M127.9 91.2h.1"/>
<circle cx="146.4" cy="48.3" r=".26"/>
</g>
<path d="M144 48h1.8M144 48h.1M151.2 48h1.7M152.9 48h.1" fill="none" stroke="#f00" stroke-width=".18"/>
<circle cx="125.6" cy="90.9" r=".26" fill="#00f"/>
<g fill="none" stroke="#00f" stroke-width=".18">
<path d="M146.4 49.3l1 1M146.4 49.3h.1M146.4 49.3l-.6 .5M147.4 50.3h.1M148.5 49.3h.1M148.5 49.3l-1.1 1M148.5 49.3l1.1 1M149.6 50.3h.1M150.6 49.3h.1M150.6 49.3l-1 1M150.6 49.3l.6 .5M151.2 49.8h.1"/>
<path d="M126.3 91.2h.1M126.3 90.7v.5M147.6 83.6h10.7v10.6h-10.7zM151.2 89.8h.1M151.2 88.9h-1.8v3.6h-1.8M151.2 88v1.8M151.9 87.1h2.1v3.6h-2.1zM154.7 89.8h.1M154.7 88v1.8M158.3 85.3h-1.8v3.6h-1.8"/>
<circle cx="125.6" cy="90.9" r=".26"/>
</g>
<path d="M126.3 88.9h.1M126.3 94.2h.1M126.3 88.9v1.8M126.3 92.5v1.7M145.8 85.3h1.8M145.8 92.5h1.8M145.8 85.3h.1M145.8 92.5h.1M158.3 85.3h1.7M158.3 92.5h1.7M160 85.3h.1M160 92.5h.1" fill="none" stroke="#f00" stroke-width=".18"/>
<circle cx="146.4" cy="50" r=".26" fill="#00f"/>
<circle cx="146.4" cy="50" r=".26" fill="none" stroke="#00f" stroke-width=".18"/>
<path d="M144 49.8h1.8M144 49.8h.1M151.2 49.8h1.7M152.9 49.8h.1" fill="none" stroke="#f00" stroke-width=".18"/>
<circle cx="87.1" cy="24.9" r=".35" fill="#f0f"/>
<circle cx="87.1" cy="24.9" r=".35" fill="none" stroke="#f0f" stroke-width=".18"/>
<circle cx="87.1" cy="40.9" r=".35" fill="#f0f"/>
<circle cx="87.1" cy="40.9" r=".35" fill="none" stroke="#f0f" stroke-width=".18"/>
<circle cx="94.3" cy="42.7" r=".35" fill="#f0f"/>
<circle cx="94.3" cy="42.7" r=".35" fill="none" stroke="#f0f" stroke-width=".18"/>
<circle cx="44.5" cy="40.9" r=".35" fill="#f0f"/>
<circle cx="44.5" cy="40.9" r=".35" fill="none" stroke="#f0f" stroke-width=".18"/>
<circle cx="243.6" cy="85.3" r=".35" fill="#f0f"/>
<circle cx="243.6" cy="85.3" r=".35" fill="none" stroke="#f0f" stroke-width=".18"/>
<circle cx="140.5" cy="39.1" r=".35" fill="#f0f"/>
<circle cx="140.5" cy="39.1" r=".35" fill="none" stroke="#f0f" stroke-width=".18"/>
<circle cx="87.1" cy="58.7" r=".35" fill="#f0f"/>
<circle cx="87.1" cy="58.7" r=".35" fill="none" stroke="#f0f" stroke-width=".18"/>
<circle cx="135.1" cy="80" r=".35" fill="#f0f"/>
<circle cx="135.1" cy="80" r=".35" fill="none" stroke="#f0f" stroke-width=".18"/>
<circle cx="167.2" cy="80" r=".35" fill="#f0f"/>
<circle cx="167.2" cy="80" r=".35" fill="none" stroke="#f0f" stroke-width=".18"/>
<circle cx="167.2" cy="85.3" r=".35" fill="#f0f"/>
<circle cx="167.2" cy="85.3" r=".35" fill="none" stroke="#f0f" stroke-width=".18"/>
<circle cx="135.1" cy="85.3" r=".35" fill="#f0f"/>
<circle cx="135.1" cy="85.3" r=".35" fill="none" stroke="#f0f" stroke-width=".18"/>
<circle cx="161.8" cy="97.8" r=".35" fill="#f0f"/>
<circle cx="161.8" cy="97.8" r=".35" fill="none" stroke="#f0f" stroke-width=".18"/>
<circle cx="144" cy="97.8" r=".35" fill="#f0f"/>
<circle cx="144" cy="97.8" r=".35" fill="none" stroke="#f0f" stroke-width=".18"/>
<circle cx="167.2" cy="97.8" r=".35" fill="#f0f"/>
<circle cx="167.2" cy="97.8" r=".35" fill="none" stroke="#f0f" stroke-width=".18"/>
<circle cx="101.4" cy="80" r=".35" fill="#f0f"/>
<circle cx="101.4" cy="80" r=".35" fill="none" stroke="#f0f" stroke-width=".18"/>
<circle cx="126.3" cy="80" r=".35" fill="#f0f"/>
<circle cx="126.3" cy="80" r=".35" fill="none" stroke="#f0f" stroke-width=".18"/>
<circle cx="101.4" cy="85.3" r=".35" fill="#f0f"/>
<circle cx="101.4" cy="85.3" r=".35" fill="none" stroke="#f0f" stroke-width=".18"/>
<circle cx="126.3" cy="85.3" r=".35" fill="#f0f"/>
<circle cx="126.3" cy="85.3" r=".35" fill="none" stroke="#f0f" stroke-width=".18"/>
<circle cx="126.3" cy="97.8" r=".35" fill="#f0f"/>
<circle cx="126.3" cy="97.8" r=".35" fill="none" stroke="#f0f" stroke-width=".18"/>
<circle cx="87.1" cy="44.4" r=".35" fill="#f0f"/>
<circle cx="87.1" cy="44.4" r=".35" fill="none" stroke="#f0f" stroke-width=".18"/>
<circle cx="138.7" cy="48" r=".35" fill="#f0f"/>
<circle cx="138.7" cy="48" r=".35" fill="none" stroke="#f0f" stroke-width=".18"/>
<circle cx="138.7" cy="53.3" r=".35" fill="#f0f"/>
<circle cx="138.7" cy="53.3" r=".35" fill="none" stroke="#f0f" stroke-width=".18"/>
<circle cx="158.3" cy="48" r=".35" fill="#f0f"/>
<circle cx="158.3" cy="48" r=".35" fill="none" stroke="#f0f" stroke-width=".18"/>
<circle cx="160" cy="49.8" r=".35" fill="#f0f"/>
<circle cx="160" cy="49.8" r=".35" fill="none" stroke="#f0f" stroke-width=".18"/>
<text font-size="5.7" fill="#008080" x="200.9" y="98.1">JTAG/SWD</text>
<text font-size="2.8" fill="#f00" x="51.6" y="69.8">Caution:</text>
<text font-size="2.8" x="254.8" y="198">DEBIX Model C Schematics</text>
<g font-size="2.3" fill="#f00">
<text x="130.7" y="15.3">NVCC_BBSM_1V8</text>
<text x="77.4" y="18.8">NVCC_BBSM_1V8</text>
<text x="113.6" y="48.7">NVCC_BBSM_1V8</text>
<text x="231.2" y="105.6">VDD_1V8</text>
</g>
<g font-size="2.3">
<text x="240.6" y="185.1">Polyhex Technology Company Limited</text>
<text x="254.8" y="202.8">PAGE04 CPU MISC</text>
</g>
<g font-size="1.6" fill="#000080">
<text x="142.3" y="29.9">R326</text>
<text x="88.9" y="31.7">R324</text>
<text x="96" y="31.7">R325</text>
<text x="186.7" y="35.2">U101A</text>
<text x="28.5" y="40.5">R328</text>
<text x="46.3" y="44.1">C223</text>
<text x="140.5" y="47.7">R327</text>
<text x="88.9" y="49.4">R329</text>
<text x="96" y="49.4">R330</text>
<text x="140.5" y="51.2">R333</text>
<text x="140.5" y="53">R332</text>
<text x="140.5" y="49.4">R331</text>
<text x="245.4" y="77.9">R336</text>
<text x="252.5" y="77.9">R337</text>
<text x="106.7" y="79.7">R334</text>
<text x="110.3" y="83.2">QZ1</text>
<text x="145.8" y="79.7">R335</text>
<text x="156" y="82.3">Y1</text>
<text x="103.1" y="90.3">C224</text>
<text x="128" y="90.3">C225</text>
<text x="136.9" y="90.3">C226</text>
<text x="168.9" y="90.3">C227</text>
<text x="197.4" y="107.2">TP218</text>
<text x="197.4" y="105.4">TP217</text>
<text x="197.4" y="109">TP219</text>
<text x="197.4" y="110.8">TP220</text>
<text x="197.4" y="112.6">TP221</text>
<text x="197.4" y="114.3">TP222</text>
<text x="197.4" y="116.1">TP223</text>
<text x="197.4" y="117.9">TP224</text>
<text x="240.1" y="118.8">R338</text>
</g>
<g font-size="1.6" fill="#f0f">
<text x="104.9" y="35.2"># System On/Off Button</text>
<text x="53.4" y="74.3"># At the first time of SNVS_1P8 ramping up,</text>
<text x="53.4" y="76">PMIC_ON_REQ / PMIC_STBY_REQ are HIGH-Z;</text>
<text x="53.4" y="79.3">about 1ms</text>
<text x="54.5" y="82.6">--PMIC_STBY_REQ: strong output LOW</text>
<text x="54.6" y="80.9">--PMIC_ON_REQ:strong output HIGH;</text>
<text x="62.2" y="79.3">delay,</text>
</g>
<g font-size="1.6">
<text x="142.3" y="33.4">Tolerance = 5%</text>
<text x="182.6" y="38.8">A19</text>
<text x="182.6" y="40.5">A16</text>
<text x="227.1" y="38.8">Y1</text>
<text x="227.1" y="40.5">W2</text>
<text x="182.6" y="42.3">A17</text>
<text x="182.6" y="44.1">B18</text>
<text x="182.6" y="47.6">B16</text>
<text x="227.1" y="42.3">W1</text>
<text x="227.1" y="44.1">Y2</text>
<text x="227.1" y="47.6">AA2</text>
<text x="42.7" y="53">GND</text>
<text x="182.7" y="49.4">F14</text>
<text x="227.1" y="49.4">Y3</text>
<text x="227.1" y="51.2">U4</text>
<text x="227.1" y="53">V4</text>
<text x="182.5" y="58.3">D16</text>
<text x="182.6" y="54.8">E16</text>
<text x="85.4" y="63.7">GND</text>
<text x="227.1" y="61.9">B19</text>
<text x="227.1" y="63.6">A20</text>
<text x="227.1" y="65.4">B20</text>
<text x="182.5" y="69">D18</text>
<text x="227.1" y="70.8">B17</text>
<text x="227.1" y="67.2">B21</text>
<text x="182.6" y="72.5">E18</text>
<text x="227.1" y="72.5">A18</text>
<text x="108.1" y="85">2</text>
<text x="118.6" y="85">1</text>
<text x="145.5" y="85">4</text>
<text x="159.5" y="85">1</text>
<text x="145.5" y="92.1">3</text>
<text x="159.5" y="92.1">2</text>
<text x="241.8" y="90.3">GND</text>
<text x="124.5" y="102.8">GND</text>
<text x="165.4" y="102.8">GND</text>
<text x="236.5" y="131.2">GND</text>
<text x="205" y="191.5">This document contains information proprietary to Polyhex</text>
<text x="240.6" y="187.9">www.polyhexpc.com</text>
<text x="249.2" y="191.5">and shall not be used for engineering design,</text>
<text x="260.4" y="187.9">www.polyhex.net</text>
<text x="205" y="196.8">Designer:</text>
<text x="205" y="193.3">procurement or manufacture in whole or in part without the express written permission of Polyhex</text>
<text x="213.9" y="196.8">HW</text>
<text x="240.6" y="196.8">Drawing Title:</text>
<text x="278.8" y="193.3">Semiconductors.</text>
<text x="205" y="202.2">Reviewer:</text>
<text x="213.9" y="202.2">HW</text>
<text x="240.6" y="202.2">Page Title:</text>
<text x="205" y="205.7">Date:</text>
<text x="240.6" y="205.7">Sheet</text>
<text x="247.7" y="205.7">4</text>
<text x="253" y="205.7">of</text>
<text x="258.4" y="205.7">13</text>
<text x="270.8" y="205.7">Rev</text>
<text x="276.1" y="205.7">V02</text>
</g>
<g font-size="1.6" fill="#f00">
<text x="11.2" y="41.3">[6] POR_B</text>
<text x="106.9" y="39.5">[3,13]</text>
<text x="112" y="39.5">ONOFF</text>
<text x="165.7" y="40.5">MX_POR_B</text>
<text x="165.7" y="38.8">ONOFF</text>
<text x="235.1" y="38.7">JTAG_TCK</text>
<text x="235.1" y="40.5">JTAG_TMS</text>
<text x="59.4" y="43">[6] PMIC_ON_REQ</text>
<text x="59.4" y="44.8">[6] PMIC_STBY_REQ</text>
<text x="165.7" y="42.3">PMIC_ON_REQ</text>
<text x="165.7" y="44">PMIC_STBY_REQ</text>
<text x="165.7" y="47.7">TAMPER0</text>
<text x="235.1" y="42.3">JTAG_TDI</text>
<text x="235.1" y="44">JTAG_TDO</text>
<text x="165.7" y="49.4">TAMPER1</text>
<text x="256.1" y="51.9">CSI-MCLK [10]</text>
<text x="256.1" y="48.4">ENET1_nRST [8]</text>
<text x="256.1" y="50.1">ENET2_nRST [9]</text>
<text x="256.1" y="53.7">SYS_LED [13]</text>
<text x="171.1" y="54.7">XTALI_32K</text>
<text x="171.1" y="58.3">XTALO_32K</text>
<text x="254.6" y="62.8">ADC_IN0</text>
<text x="254.6" y="64.5">ADC_IN1</text>
<text x="262.6" y="62.8">[3]</text>
<text x="262.6" y="64.5">[3]</text>
<text x="171.1" y="68.9">XTALI_24M</text>
<text x="235.1" y="70.8">CLKIN1</text>
<text x="254.6" y="66.3">ADC_IN2</text>
<text x="254.6" y="68.1">ADC_IN3</text>
<text x="262.6" y="66.3">[3]</text>
<text x="262.6" y="68.1">[3]</text>
<text x="171.1" y="72.5">XTALO_24M</text>
<text x="235.1" y="72.5">CLKIN2</text>
<text x="212" y="106.3">JTAG_TDI</text>
<text x="212" y="104.5">VDD_1V8</text>
<text x="212" y="108">JTAG_TMS</text>
<text x="212" y="109.8">JTAG_TCK</text>
<text x="212" y="111.6">JTAG_TDO</text>
<text x="212" y="113.4">POR_B</text>
<text x="212" y="115.2">SYS_nRST</text>
<text x="212" y="117">GND</text>
<text x="203.1" y="150.7">SYS_nRST</text>
<text x="220.5" y="151.5">SYS_nRST [3,6,13]</text>
</g>
<g font-size="1.6" fill="#004080">
<text x="187.6" y="39.8">ONOFF</text>
<text x="187.6" y="41.6">POR_B</text>
<text x="210" y="39.8">DAP_TCLK_SWCLK</text>
<text x="211" y="41.6">DAP_TMS_SWDIO</text>
<text x="187.6" y="43.4">PMIC_ON_REQ</text>
<text x="187.6" y="45.2">PMIC_STBY_REQ</text>
<text x="207.1" y="45.2">DAP_TDO_TRACESWO</text>
<text x="218.1" y="43.4">DAP_TDI</text>
<text x="187.6" y="48.7">TAMPER0</text>
<text x="187.6" y="50.5">TAMPER1</text>
<text x="215.1" y="48.7">CCM_CLKO1</text>
<text x="215.1" y="50.5">CCM_CLKO2</text>
<text x="215.1" y="52.3">CCM_CLKO3</text>
<text x="187.6" y="59.4">RTC_XTALO</text>
<text x="187.6" y="55.8">RTC_XTALI</text>
<text x="215.1" y="54.1">CCM_CLKO4</text>
<text x="218.1" y="62.9">ADC_IN0</text>
<text x="218.1" y="64.7">ADC_IN1</text>
<text x="187.6" y="70.1">XTALI_24M</text>
<text x="218.1" y="68.3">ADC_IN3</text>
<text x="218.1" y="66.5">ADC_IN2</text>
<text x="219.3" y="71.8">CLKIN1</text>
<text x="187.6" y="73.6">XTALO_24M</text>
<text x="219.3" y="73.6">CLKIN2</text>
</g>
<g font-size="1.6" fill="#00f">
<text x="200.7" y="45.2" transform="rotate(90 200.7 45.2)">NVCC_BBSM</text>
<text x="206.6" y="53.5" transform="rotate(-90 206.6 53.5)">NVCC_WAKEUP</text>
<text x="202.7" y="70.8">VDD_ANA_1P8</text>
</g>
<g font-size="1.5" fill="#f0f">
<text x="205.8" y="42.1" transform="rotate(-90 205.8 42.1)">1V8</text>
<text x="201.3" y="55.1" transform="rotate(90 201.3 55.1)">1V8</text>
<text x="216.4" y="68.8" transform="rotate(-90 216.4 68.8)">1V8</text>
</g>
<g font-size="1.3">
<text x="30.8" y="1.3">5</text>
<text x="88.9" y="1.3">4</text>
<text x="147" y="1.3">3</text>
<text x="205" y="1.3">2</text>
<text x="263.1" y="1.3">1</text>
<text x=".5" y="28.5">D</text>
<text x="292.6" y="28.5">D</text>
<text x=".5" y="79.5">C</text>
<text x="292.6" y="79.5">C</text>
<text x=".5" y="130.6">B</text>
<text x="292.6" y="130.6">B</text>
<text x=".5" y="181.7">A</text>
<text x="292.6" y="181.7">A</text>
<text x="30.8" y="207.4">5</text>
<text x="88.9" y="207.4">4</text>
<text x="147" y="207.4">3</text>
<text x="205" y="207.4">2</text>
<text x="263.1" y="207.4">1</text>
</g>
</svg>
